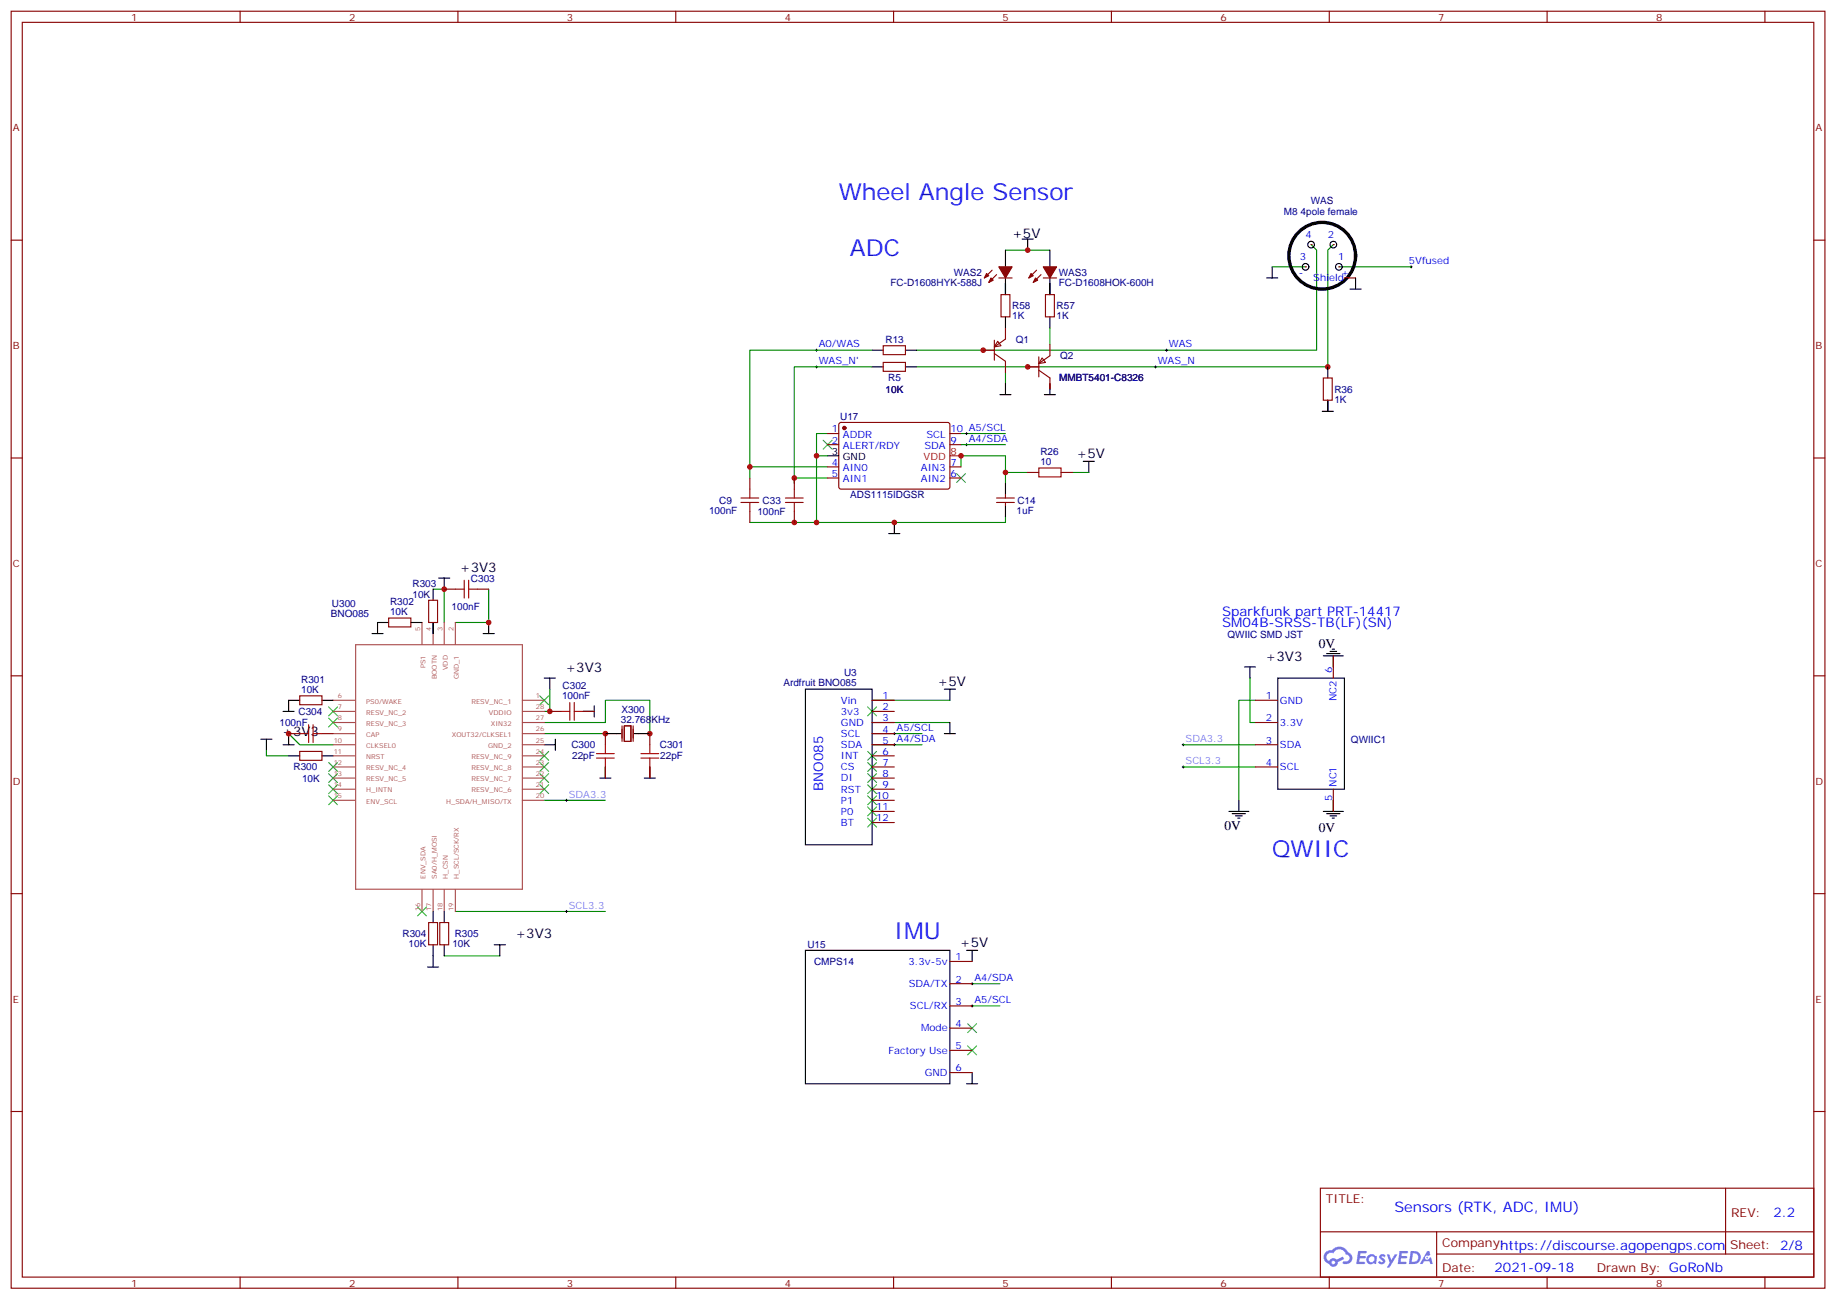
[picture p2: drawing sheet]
<svg xmlns="http://www.w3.org/2000/svg" width="583mm" height="413mm" viewBox="0 0 583 413" stroke-linecap="round" stroke-linejoin="round" font-family="sans-serif">
<g fill="none" stroke="#870000" stroke-width=".35">
<path d="M3.5 3.6h575.8v405.3h-575.8zM7.1 7.1h568.6v398.3h-568.6zM76.2 3.6v3.5M145.4 3.6v3.5M214.5 3.6v3.5M283.6 3.6v3.5M352.8 3.6v3.5M421.9 3.6v3.5M491.1 3.6v3.5M560.2 3.6v3.5M3.5 76.2h3.6M575.7 76.2h3.6"/>
<path d="M3.5 145.4h3.6M575.7 145.4h3.6M3.5 214.5h3.6M575.7 214.5h3.6M3.5 283.7h3.6M575.7 283.7h3.6M3.5 352.8h3.6M575.7 352.8h3.6M419.1 377.2h156.6v28.2h-156.6zM547.7 377.2v20.9M419.1 391h156.5M456 398.1h119.6"/>
<path d="M456 391v14.1M76.2 405.4v3.5M145.4 405.4v3.5M214.5 405.4v3.5M283.6 405.4v3.5M352.8 405.4v3.5M421.9 405.4v3.5M491.1 405.4v3.5M560.2 405.4v3.5"/>
</g>
<g fill="#5487ff">
<path d="M438.1 398.3a1.22 1.22 0 0 1 1.7 .3l-.4 .6a.47 .47 0 0 0-.3-.4 .47 .47 0 0 0-.5 .2l.2 .2a1.14 1.14 0 0 1 .7 1.7 1.14 1.14 0 0 1-1.9 0l-.2-.2 .5-.5 .7 .4a.29 .29 0 0 0 .4-.2 .29 .29 0 0 0-.3-.4 1.04 1.04 0 0 1-.6-1.7z"/>
<path d="M431.1 397.1h2.4l.3 .2-.1 .5h-1.9l-.1 .9h1.5l.4 .3-.4 .4h-1.6l-.2 1.1 1.8 .1 .1 .3-.1 .3h-2.7z"/>
<path d="M444.3 397.1l2.6 .2-.1 .5h-1.8l-.1 .9h1.5l.3 .3-.4 .4h-1.6l-.1 1.1 1.7 .1 .2 .3-.2 .3h-2.6z"/>
<path d="M453 397.1h.7l.3 1.2-.6 .4a.69 .69 0 0 0-1 .2 .69 .69 0 0 0 .5 1 .69 .69 0 0 0 .8-.6l.5-.3 .6 2.2h-.8l-.2-.9h-1.8l-.5 .9h-.8z"/>
<path d="M440.2 398.2h.8l.6 1.8 1.1-1.8h.9l-2.6 4.2h-.8l.9-1.6z"/>
<path d="M447.8 397.1l-.6 4.1h1.3a2.11 2.11 0 0 0 2.5-2.1 2.11 2.11 0 0 0-2.5-2zM448.5 397.8a1.43 1.43 0 0 1 1.6 1.6 1.43 1.43 0 0 1-2 1.1z"/>
<path d="M434.1 398.7a1.54 1.54 0 0 0-.1 2.1 1.54 1.54 0 0 0 2.2 .2l.6 .2 .3-2.3-.6-.3a1.49 1.49 0 0 0-2.4 .1zM434.4 399.7a.94 .94 0 0 1 1.8 0 .94 .94 0 0 1-1.8 0z"/>
<path d="M420.8 397.5a2.18 2.18 0 0 0 1.1 3.7 1.44 1.44 0 0 0 1.6 .9 1.44 1.44 0 0 0 1.2-1.5l2-1-.5-.7-1.9 .9a1.47 1.47 0 0 0-2.4 .5 1.39 1.39 0 0 1-.7-2 1.39 1.39 0 0 1 2-.4 2.12 2.12 0 0 1 2.2-1.3 2.12 2.12 0 0 1 1.9 1.6 1.14 1.14 0 0 1 1.1 1.5 1.14 1.14 0 0 1-1.7 .7 .43 .43 0 0 0-.5 .3 .43 .43 0 0 0 .4 .5 1.98 1.98 0 0 0 2.5-1.2 1.98 1.98 0 0 0-1.2-2.5 3.1 3.1 0 0 0-5.3-.7l-.9 .1zM422.7 400.8a.55 .55 0 0 1 1.1 0 .55 .55 0 0 1-1.1 0z"/>
<circle cx="453" cy="399.2" r=".26"/>
</g>
<g fill="none" stroke="#3c3" stroke-width=".35">
<path d="M261.3 139.7l2.8 2.9M264.1 139.7l-2.8 2.9M303.6 150.3l2.9 2.8M306.5 150.3l-2.9 2.8M104.3 224.4l2.8 2.8M104.3 227.9l2.8 2.9M107.1 224.4l-2.8 2.8M107.1 227.9l-2.8 2.9M171.3 238.5l2.9 2.8M171.3 220.9l2.9 2.8M174.2 238.5l-2.9 2.8M174.2 220.9l-2.9 2.8"/>
<path d="M275.4 224.4l2.8 2.8M275.4 238.5l2.8 2.8M278.2 224.4l-2.8 2.8M278.2 238.5l-2.8 2.8M104.3 252.6l2.8 2.8M104.3 249.1l2.8 2.8M104.3 245.6l2.8 2.8M104.3 242l2.8 2.9M107.1 252.6l-2.8 2.8M107.1 249.1l-2.8 2.8M107.1 245.6l-2.8 2.8M107.1 242l-2.8 2.9"/>
<path d="M171.3 242l2.9 2.9M171.3 245.6l2.9 2.8M171.3 249.1l2.9 2.8M174.2 242l-2.9 2.9M174.2 245.6l-2.9 2.8M174.2 249.1l-2.9 2.8M275.4 242l2.8 2.9M275.4 245.6l2.8 2.8M275.4 249.1l2.8 2.8M275.4 252.6l2.8 2.8M275.4 256.2l2.8 2.8M275.4 259.7l2.8 2.8"/>
<path d="M278.2 242l-2.8 2.9M278.2 245.6l-2.8 2.8M278.2 249.1l-2.8 2.8M278.2 252.6l-2.8 2.8M278.2 256.2l-2.8 2.8M278.2 259.7l-2.8 2.8M132.5 287.9l2.9 2.8M135.4 287.9l-2.9 2.8M307.2 332l2.8 2.8M307.2 324.9l2.8 2.9M310 332l-2.8 2.8M310 324.9l-2.8 2.9"/>
</g>
<g fill="none" stroke="#008700" stroke-width=".35">
<path d="M319.2 79.4h14.1M416.2 77.6l1.7 1.8v31.8h-127M423.2 77.6l-1.7 1.8v37.1h-130.6M319.2 90v3.5M333.3 90v3.5M403.8 84.7h10.6M425 84.7h22.9M276.8 111.2h-38.8v37h24.7M276.8 116.5h-24.7v35.2h10.6M319.2 118.2v3.5M333.3 104.1v5.3M262.7 137.6h-3.5v7.1"/>
<path d="M305 137.6h14.2M333.3 121.7v1.8M421.5 127v3.6M238 148.2v3.5M252.1 151.7v1.8M262.7 144.7h-3.5v21.1h60v-1.7M305 148.2v-3.5h14.2v8.8M305 141.1h14.2M319.2 150h7M340.3 150h5.3M238 165.8h21.2M137.5 187h3.5v10.6"/>
<path d="M137.5 197.6v3.5M155.1 187v10.6h-10.6M174.5 218.8v7h-1.7M396.8 215.2v14.1h1.7M423.2 208.2v3.5M84.6 238.2v1.7h7M91.6 232.9l3.5 3.5h10.6M172.8 229.3h19.4v-7h14.1v10.6M172.8 232.9h19.4M185.1 225.8h3.5M276.8 229.3h24.7M276.8 232.9h15.9"/>
<path d="M276.8 236.4h15.9M276.8 222.3h24.7M375.6 236.4h22.9M398.5 222.3h-5.3v31.7M172.8 254h19.4M192.2 243.5v3.5M206.3 243.5v3.5M375.6 243.5h22.9M423.2 254v3.6M144.5 289.3h47.7M141 303.4h17.6M308.6 312.2h8.8"/>
<path d="M308.6 319.3h8.8"/>
</g>
<g fill="none" stroke="#000" stroke-width=".35">
<path d="M324.4 75.9h3.6M326.2 75.9v3.5M402.1 88.2h3.5M403.8 84.7v3.5M428.5 91.8h3.5M430.3 88.2v3.6M317.4 125.3h3.5M319.2 121.7v3.6M331.5 125.3h3.5M333.3 121.7v3.6M419.7 130.6h3.5M421.5 127v3.6"/>
<path d="M343.9 146.4h3.5M345.6 146.4v3.6M282.1 169.4h3.5M283.9 165.8v3.6M119.8 197.6v3.5M139.2 183.5h3.6M141 183.5v3.5M155.1 197.6v3.5M118.1 201.1h3.5M153.4 201.1h3.5M172.8 215.2h3.5M174.5 215.2v3.6"/>
<path d="M299.8 218.8h3.5M301.5 218.8v3.5M395 211.7h3.5M396.8 211.7v3.5M420.1 208.2h6.3M421.1 207.5h4.2M422.2 206.8h2.1M422.9 206.1h.7M423.2 208.2v3.5M82.8 234.6h3.5M84.6 234.6v3.6M89.9 225.8h3.5"/>
<path d="M89.9 236.4h3.5M91.6 222.3v3.5M91.6 232.9v3.5M172.8 236.4h3.5M176.3 234.6v3.6M185.1 225.8h3.5M188.6 224v3.6M299.8 232.9h3.5M301.5 229.3v3.6M190.4 247h3.5M192.2 243.5v3.5M204.5 247h3.5"/>
<path d="M206.3 243.5v3.5M390.1 257.6h6.3M391.1 258.3h4.3M392.2 259h2.1M392.9 259.7h.7M393.2 254v3.6M420.1 257.6h6.3M421.1 258.3h4.2M422.2 259h2.1M422.9 259.7h.7M423.2 254v3.6M156.9 299.9h3.5"/>
<path d="M158.6 299.9v3.5M135.7 307h3.5M137.5 303.4v3.6M306.8 301.7h3.5M308.6 301.7v3.5M306.8 344h3.5M308.6 340.5v3.5"/>
</g>
<g fill="none" stroke="#000" stroke-width=".32">
<path d="M447.6 84.7h.7M447.9 84.3v.8M258.8 116.5h.7M258.8 111.2h.7M259.2 110.8v.7M259.2 116.1v.7M366.4 116.5h.7M366.8 116.1v.7M370 111.2h.7M370.3 110.8v.7M306.5 137.6h.7M306.8 137.3v.7"/>
<path d="M306.5 141.1h.7M306.8 140.8v.7M283.5 236.4h.7M283.5 232.9h.7M283.9 232.5v.7M283.9 236v.7M375.2 236.4h.8M375.6 236v.7M179.5 254h.7M179.8 253.7v.7M375.2 243.5h.8M375.6 243.1v.7"/>
<path d="M179.5 289.3h.7M179.8 289v.7M308.2 319.3h.7M308.2 312.2h.7M308.6 311.9v.7M308.6 318.9v.8"/>
</g>
<g fill="#c00">
<circle cx="252.1" cy="151.7" r=".88"/>
<circle cx="238" cy="148.2" r=".88"/>
<circle cx="252.1" cy="165.8" r=".88"/>
<circle cx="259.2" cy="165.8" r=".88"/>
<circle cx="259.2" cy="144.7" r=".88"/>
<circle cx="326.2" cy="79.4" r=".88"/>
<circle cx="326.2" cy="116.5" r=".88"/>
<circle cx="319.2" cy="150" r=".88"/>
<circle cx="312.1" cy="111.2" r=".88"/>
<circle cx="283.9" cy="165.8" r=".88"/>
<circle cx="421.5" cy="116.5" r=".88"/>
<circle cx="305" cy="144.7" r=".88"/>
<circle cx="192.2" cy="232.9" r=".88"/>
<circle cx="206.3" cy="232.9" r=".88"/>
<circle cx="174.5" cy="225.8" r=".88"/>
<circle cx="155.1" cy="197.6" r=".88"/>
<circle cx="141" cy="187" r=".88"/>
<circle cx="91.6" cy="232.9" r=".88"/>
</g>
<g fill="none" stroke="#000" stroke-width=".35">
<path d="M319.2 79.4v5.3M333.3 79.4v5.3M319.2 88.2v5.3M333.3 88.2v5.3M276.8 116.5h3.6M276.8 111.2h3.6M287.4 116.5h3.5M287.4 111.2h3.5M319.2 100.6v3.5M333.3 100.6v3.5M421.5 116.5v3.5M421.5 127v3.6"/>
<path d="M262.7 144.7h3.5M319.2 153.5v3.5M319.2 160.5v3.6M255.7 218.8h21.1v49.3h-21.1zM255.7 301.7h45.8v42.3h-45.8z"/>
</g>
<g fill="none" stroke="#870000" stroke-width=".35">
<path d="M314.9 85.8l-2.4 2.4M316.3 87.2l-2.4 2.4M317 88.2h4.3M317.7 93.5h2.9v7.1h-2.9zM329 85.8l-2.4 2.4M330.4 87.2l-2.4 2.4M331.2 88.2h4.2M331.9 93.5h2.8v7.1h-2.8zM280.4 115h7v2.9h-7zM280.4 109.7h7v2.9h-7zM312.1 111.2h3.5M315.6 112.2l3.6 2.5v3.5"/>
<path d="M315.6 108v6.3M316.7 108.3l1 1.4-2.1 .4zM319.2 104.1v3.5l-3.6 2.5M326.2 116.5h3.5M329.7 113.3v6.3M329.7 117.5l3.6 2.5v3.5M330.8 113.6l1.1 1.4-2.2 .4zM333.3 109.4v3.5l-3.6 2.5M420.1 120h2.8v7h-2.8zM262.7 137.6h3.5M266.5 134.3l.4-.2h34.2l.4 .7v20l-.7 .5-34.1-.1-.5-.6v-19.8zM301.5 137.6h3.5"/>
<path d="M238 151.7v3.6M252.1 151.7v3.6M262.7 141.1h3.5M262.7 148.2h3.5M262.7 151.7h3.5M301.5 141.1h3.5M301.5 148.2h3.5M301.5 151.7h3.5M316.3 158.1h5.7M316.3 159.5h5.7M319.2 157v1.1M319.2 159.5v1"/>
<path d="M238 162.3v3.5M252.1 162.3v3.5M276.8 222.3h7.1M276.8 225.8h7.1M276.8 229.3h7.1M276.8 232.9h7.1M276.8 236.4h7.1M276.8 239.9h7.1M276.8 243.5h7.1M276.8 247h7.1M276.8 250.5h7.1M276.8 254h7.1"/>
<path d="M276.8 257.6h7.1M276.8 261.1h7.1M301.5 305.2h7.1M301.5 312.2h7.1M301.5 319.3h7.1M301.5 326.4h7.1M301.5 333.4h7.1M301.5 340.5h7.1"/>
</g>
<path d="M235.2 159.5h5.6M235.2 158.1h5.6M238 155.3v2.8M238 159.5v2.8M249.3 159.5h5.7M249.3 158.1h5.7M252.1 155.3v2.8M252.1 159.5v2.8" fill="none" stroke="#a10000" stroke-width=".35"/>
<g fill="#870000" stroke="#870000" stroke-width=".35">
<path d="M317 84.7h4.3l-2.1 3.5z"/>
<path d="M314.6 88.2l.7 .7-1.4 .7z"/>
<path d="M313.2 86.8l.7 .7-1.4 .7z"/>
<path d="M331.2 84.7h4.2l-2.1 3.5z"/>
<path d="M328.7 88.2l.7 .7-1.4 .7z"/>
<path d="M327.3 86.8l.7 .7-1.4 .7z"/>
<circle cx="268" cy="135.9" r=".53"/>
</g>
<path d="M301.5 144.7h3.5" fill="none" stroke="#f00" stroke-width=".35"/>
<circle cx="419.7" cy="81.2" r="10.6" fill="none" stroke="#000" stroke-width="1.1"/>
<g fill="#870000">
<circle cx="425" cy="84.7" r=".18"/>
<circle cx="414.4" cy="84.7" r=".18"/>
<circle cx="416.2" cy="77.6" r=".18"/>
<circle cx="423.2" cy="77.6" r=".18"/>
</g>
<g fill="none" stroke="#000" stroke-width=".35">
<path d="M119.8 197.6h3.6M130.4 197.6h3.5M137.5 187v3.5M137.5 197.6v3.5M405.6 215.2h21.2v35.3h-21.2zM91.6 239.9h3.5M91.6 222.3h3.5M102.2 239.9h3.5M102.2 222.3h3.5M192.2 232.9h4.9M201.3 232.9h5M137.5 289.3v3.5"/>
<path d="M137.5 299.9v3.5M141 289.3v3.5M141 299.9v3.5"/>
<circle cx="416.2" cy="77.6" r="1.06"/>
<circle cx="423.2" cy="77.6" r="1.06"/>
<circle cx="414.4" cy="84.7" r="1.06"/>
<circle cx="425" cy="84.7" r="1.06"/>
</g>
<g fill="none" stroke="#870000" stroke-width=".35">
<path d="M426.8 88.2h3.5M326.2 150h3.5M336.8 150h3.5M123.4 196.2h7v2.8h-7zM136.1 190.5h2.8v7.1h-2.8zM141 187h3.5M151.6 187h3.5M423.2 208.2v7M91.6 232.9h3.5M95.1 238.5h7.1v2.8h-7.1zM95.1 220.9h7.1v2.8h-7.1zM102.2 232.9h3.5"/>
<path d="M174.5 225.8h3.5M185.1 225.8h3.5M192.2 232.9v3.5M197.4 230.4v4.9M198.2 230.4h2.1v4.9h-2.1zM201 230.4v4.9M206.3 232.9v3.5M398.5 222.3h7.1M398.5 229.3h7.1M398.5 236.4h7.1M192.2 243.5v3.5M206.3 243.5v3.5"/>
<path d="M398.5 243.5h7.1M423.2 250.5v7.1M136.1 292.8h2.8v7.1h-2.8zM139.6 292.8h2.8v7.1h-2.8z"/>
</g>
<g fill="none" stroke="#a64a4a" stroke-width=".35">
<path d="M133.9 197.6v6.9M137.5 197.6v6.9M141 197.6v6.9M144.5 197.6v6.9M112.9 204.6h52.9v77.7h-52.9zM105.7 222.3h7M105.7 225.8h7M105.7 229.3h7M105.7 232.9h7M105.7 236.4h7M105.7 239.9h7M165.8 222.3h7"/>
<path d="M165.8 225.8h7M165.8 229.3h7M165.8 232.9h7M165.8 236.4h7M165.8 239.9h7M105.7 243.5h7M105.7 247h7M105.7 250.5h7M105.7 254h7M165.8 243.5h7M165.8 247h7M165.8 250.5h7"/>
<path d="M165.8 254h7M133.9 282.4v6.9M137.5 282.4v6.9M141 282.4v6.9M144.5 282.4v6.9"/>
</g>
<g fill="none" stroke="#a10000" stroke-width=".35">
<path d="M329.7 148.6h7.1v2.8h-7.1zM144.5 187h2.9M147.4 184.2v5.6M148.8 184.2v5.6M148.8 187h2.8M95.1 232.9h2.9M98 230v5.7M99.4 230v5.7M99.4 232.9h2.8M178 225.8h2.9M180.9 223v5.6M182.3 223v5.6"/>
<path d="M182.3 225.8h2.8M189.3 239.2h5.7M192.2 236.4v2.8M203.4 239.2h5.7M206.3 236.4v2.8M189.3 240.6h5.7M192.2 240.6v2.9M203.4 240.6h5.7M206.3 240.6v2.9"/>
</g>
<g font-size="7.4" fill="#00f">
<text x="266.2" y="63.5">Wheel Angle Sensor</text>
<text x="269.8" y="81.2">ADC</text>
<text x="403.8" y="272">QWIIC</text>
<text x="283.9" y="298.1">IMU</text>
</g>
<text font-size="4.6" fill="#00f" x="442.6" y="384.6">Sensors (RTK, ADC, IMU)</text>
<g font-size="4.2">
<text x="321.3" y="75.5">+5V</text>
<text x="341.7" y="145.3">+5V</text>
<text x="146" y="181.4">+3V3</text>
<text x="401.7" y="209.7">+3V3</text>
<text x="418.6" y="205.7">0V</text>
<text x="179.5" y="213.2">+3V3</text>
<text x="297.6" y="217.7">+5V</text>
<text x="89.6" y="233.5">+3V3</text>
<text x="388.7" y="263.6">0V</text>
<text x="418.7" y="264">0V</text>
<text x="163.6" y="297.9">+3V3</text>
<text x="304.7" y="300.6">+5V</text>
</g>
<g font-size="4.2" fill="#00f">
<text x="387.9" y="195.5">Sparkfunk part PRT-14417</text>
<text x="387.9" y="199">SM04B-SRSS-TB(LF)(SN)</text>
<text x="261.3" y="251" transform="rotate(-90 261.3 251)">BNO085</text>
<text x="562.9" y="386.4">2.2</text>
<text x="474.4" y="403.8">2021-09-18</text>
</g>
<g font-size="3.9" fill="#800">
<text x="420.9" y="381.7">TITLE:</text>
<text x="549.5" y="386.4">REV:</text>
<text x="457.8" y="395.9">Company:https://discourse.agopengps.com</text>
<text x="549.2" y="396.6">Sheet: 2/8</text>
<text x="457.8" y="403.6">Date:</text>
<text x="506.8" y="403.7">Draw</text>
<text x="517" y="403.7">n By: GoRoNb</text>
</g>
<g font-size="3.2" fill="#800">
<text x="41.6" y="6.6">1</text>
<text x="110.8" y="6.6">2</text>
<text x="179.9" y="6.6">3</text>
<text x="249.1" y="6.6">4</text>
<text x="318.2" y="6.6">5</text>
<text x="387.4" y="6.6">6</text>
<text x="456.5" y="6.6">7</text>
<text x="525.7" y="6.6">8</text>
<text x="4.1" y="41.7">A</text>
<text x="576.3" y="41.7">A</text>
<text x="4.1" y="110.8">B</text>
<text x="576.3" y="110.8">B</text>
<text x="4.1" y="180">C</text>
<text x="576.3" y="180">C</text>
<text x="4.1" y="249.1">D</text>
<text x="576.3" y="249.1">D</text>
<text x="4.1" y="318.2">E</text>
<text x="576.3" y="318.2">E</text>
<text x="41.6" y="408.4">1</text>
<text x="110.8" y="408.4">2</text>
<text x="179.9" y="408.4">3</text>
<text x="249.1" y="408.4">4</text>
<text x="318.2" y="408.4">5</text>
<text x="387.4" y="408.4">6</text>
<text x="456.5" y="408.4">7</text>
<text x="525.7" y="408.4">8</text>
</g>
<g font-size="3.2" fill="#000080">
<text x="416.1" y="64.7">WAS</text>
<text x="407.5" y="68.2">M8 4pole female</text>
<text x="302.8" y="87.6">WAS2</text>
<text x="336.1" y="87.6">WAS3</text>
<text x="282.6" y="90.8">FC-D1608HYK-588J</text>
<text x="336.1" y="90.8">FC-D1608HOK-600H</text>
<text x="321.3" y="101.3">1K</text>
<text x="321.3" y="98.2">R58</text>
<text x="335.4" y="101.3">1K</text>
<text x="335.4" y="98.2">R57</text>
<text x="281.1" y="108.7">R13</text>
<text x="322.4" y="108.8">Q1</text>
<text x="336.5" y="114.1">Q2</text>
<text x="281.1" y="124.6">10K</text>
<text x="281.9" y="121.1">R5</text>
<text x="336.2" y="121.1">MMBT5401-C8326</text>
<text x="423.6" y="124.7">R36</text>
<text x="423.6" y="127.8">1K</text>
<text x="266.7" y="133.5">U17</text>
<text x="330.2" y="147.5">10</text>
<text x="330.3" y="144.4">R26</text>
<text x="228.3" y="159.9">C9</text>
<text x="242.1" y="159.9">C33</text>
<text x="269.9" y="158.1">ADS1115IDGSR</text>
<text x="322.9" y="159.9">C14</text>
<text x="225.1" y="163.1">100nF</text>
<text x="240.4" y="163.5">100nF</text>
<text x="322.7" y="163.1">1uF</text>
<text x="149.5" y="184.7">C303</text>
<text x="130.9" y="186.4">R303</text>
<text x="130.9" y="189.9">10K</text>
<text x="105" y="195.8">BNO085</text>
<text x="105.4" y="192.7">U300</text>
<text x="123.8" y="195.1">10K</text>
<text x="123.8" y="192">R302</text>
<text x="143.4" y="193.5">100nF</text>
<text x="389.6" y="202.5">QWIIC SMD JST</text>
<text x="267.9" y="214.5">U3</text>
<text x="95.6" y="219.8">10K</text>
<text x="95.6" y="216.7">R301</text>
<text x="178.4" y="221.9">100nF</text>
<text x="178.6" y="218.8">C302</text>
<text x="248.7" y="217.7">Ardfruit BNO085</text>
<text x="94.7" y="227">C304</text>
<text x="197.2" y="226.2">X300</text>
<text x="88.7" y="230.5">100nF</text>
<text x="197.1" y="229.3">32.768KHz</text>
<text x="181.4" y="237.5">C300</text>
<text x="209.5" y="237.5">C301</text>
<text x="428.8" y="235.9">QWIIC1</text>
<text x="93.2" y="244.6">R300</text>
<text x="181.6" y="241.1">22pF</text>
<text x="209.6" y="241.1">22pF</text>
<text x="95.9" y="248.1">10K</text>
<text x="127.8" y="297.5">R304</text>
<text x="144.4" y="297.5">R305</text>
<text x="129.7" y="300.7">10K</text>
<text x="143.6" y="300.7">10K</text>
<text x="256.3" y="301">U15</text>
<text x="258.4" y="306.3">CMPS14</text>
</g>
<g font-size="3.2" fill="#00f">
<text x="414.4" y="75.5">4</text>
<text x="421.5" y="75.5">2</text>
<text x="412.6" y="82.6">3</text>
<text x="424.7" y="82.6">1</text>
<text x="447.2" y="83.8">5Vfused</text>
<text x="412.3" y="87.5">-</text>
<text x="416.9" y="89.3">Shield</text>
<text x="425.7" y="87.5">+</text>
<text x="259.9" y="110.3">A0/WAS</text>
<text x="371" y="110.3">WAS</text>
<text x="259.9" y="115.6">WAS_N'</text>
<text x="367.5" y="115.6">WAS_N</text>
<text x="264.1" y="137.3">1</text>
<text x="301.7" y="137.3">10 A5/SCL</text>
<text x="264.1" y="140.8">2</text>
<text x="267.5" y="139">ADDR</text>
<text x="267.5" y="142.6">ALERT/RDY</text>
<text x="293.4" y="142.6">SDA</text>
<text x="294.1" y="139">SCL</text>
<text x="301.7" y="140.8">9</text>
<text x="307.5" y="140.3">A4/SDA</text>
<text x="264.1" y="147.8">4</text>
<text x="267.5" y="149.6">AIN0</text>
<text x="292.3" y="149.6">AIN3</text>
<text x="301.7" y="147.8">7</text>
<text x="264.1" y="151.4">5</text>
<text x="267.5" y="153.1">AIN1</text>
<text x="292.3" y="153.1">AIN2</text>
<text x="301.7" y="151.4">6</text>
<text x="422.9" y="213.5" transform="rotate(-90 422.9 213.5)">6</text>
<text x="280.1" y="221.9">1</text>
<text x="401.8" y="221.9">1</text>
<text x="266.9" y="223.3">Vin</text>
<text x="266.9" y="226.9">3v3</text>
<text x="280.1" y="225.5">2</text>
<text x="406.3" y="223.3">GND</text>
<text x="424.3" y="222.5" transform="rotate(-90 424.3 222.5)">NC2</text>
<text x="266.9" y="230.4">GND</text>
<text x="266.9" y="233.9">SCL</text>
<text x="280.1" y="229">3</text>
<text x="280.1" y="232.5">4 A5/SCL</text>
<text x="401.8" y="229">2</text>
<text x="406.3" y="230.4">3.3V</text>
<text x="266.9" y="237.5">SDA</text>
<text x="280.1" y="236">5 A4/SDA</text>
<text x="280.1" y="239.6">6</text>
<text x="401.8" y="236">3</text>
<text x="406.3" y="237.5">SDA</text>
<text x="266.9" y="241">INT</text>
<text x="266.9" y="244.5">CS</text>
<text x="280.1" y="243.1">7</text>
<text x="401.8" y="243.1">4</text>
<text x="406.3" y="244.5">SCL</text>
<text x="266.9" y="248">DI</text>
<text x="266.9" y="251.6">RST</text>
<text x="280.1" y="246.6">8</text>
<text x="280.1" y="250.2">9</text>
<text x="424.3" y="249.8" transform="rotate(-90 424.3 249.8)">NC1</text>
<text x="266.9" y="255.1">P1</text>
<text x="278.1" y="253.7">10</text>
<text x="278.1" y="257.2">11</text>
<text x="422.9" y="254.3" transform="rotate(-90 422.9 254.3)">5</text>
<text x="266.9" y="258.6">P0</text>
<text x="266.9" y="262.1">BT</text>
<text x="278.1" y="260.7">12</text>
<text x="303.3" y="304.8">1</text>
<text x="288.4" y="306.2">3.3v-5v</text>
<text x="303.3" y="311.9">2</text>
<text x="309.3" y="311.4">A4/SDA</text>
<text x="288.5" y="313.3">SDA/TX</text>
<text x="288.8" y="320.4">SCL/RX</text>
<text x="303.3" y="318.9">3</text>
<text x="309.3" y="318.4">A5/SCL</text>
<text x="292.4" y="327.4">Mode</text>
<text x="303.3" y="326">4</text>
<text x="282.1" y="334.5">Factory Use</text>
<text x="303.3" y="333.1">5</text>
<text x="293.5" y="341.5">GND</text>
<text x="303.3" y="340.1">6</text>
</g>
<g font-size="3.2">
<text x="264.1" y="144.3">3</text>
<text x="267.5" y="146.1">GND</text>
</g>
<g font-size="3.2" fill="#f00">
<text x="293.2" y="146.1">VDD</text>
<text x="301.7" y="144.3">8</text>
</g>
<g font-size="3.2" fill="#8080ff">
<text x="376.3" y="235.5">SDA3.3</text>
<text x="376.3" y="242.6">SCL3.3</text>
<text x="180.5" y="253.2">SDA3.3</text>
<text x="180.5" y="288.4">SCL3.3</text>
</g>
<g font-size="2.1" fill="#a54b4b">
<text x="133.4" y="200.4" transform="rotate(-90 133.4 200.4)">5</text>
<text x="136.9" y="200.4" transform="rotate(-90 136.9 200.4)">4</text>
<text x="140.4" y="200.4" transform="rotate(-90 140.4 200.4)">3</text>
<text x="144" y="200.4" transform="rotate(-90 144 200.4)">2</text>
<text x="135.1" y="212.1" transform="rotate(-90 135.1 212.1)">PS1</text>
<text x="138.6" y="215.7" transform="rotate(-90 138.6 215.7)">BOOTN</text>
<text x="142.2" y="212.7" transform="rotate(-90 142.2 212.7)">VDD</text>
<text x="145.7" y="215.6" transform="rotate(-90 145.7 215.6)">GND_1</text>
<text x="107.3" y="221.6">6</text>
<text x="170.1" y="221.6">1</text>
<text x="107.3" y="225.1">7</text>
<text x="116.3" y="223.3">PS0/WAKE</text>
<text x="116.3" y="226.9">RESV_NC_2</text>
<text x="149.7" y="223.3">RESV_NC_1</text>
<text x="155.2" y="226.9">VDDIO</text>
<text x="170.1" y="225.1">28</text>
<text x="107.3" y="228.6">8</text>
<text x="107.3" y="232.2">9</text>
<text x="116.3" y="230.4">RESV_NC_3</text>
<text x="116.3" y="233.9">CAP</text>
<text x="143.4" y="233.9">XOUT32/CLKSEL1</text>
<text x="155.8" y="230.4">XIN32</text>
<text x="170.1" y="232.2">26</text>
<text x="170.1" y="228.6">27</text>
<text x="105.9" y="235.7">10</text>
<text x="105.9" y="239.2">11</text>
<text x="116.3" y="237.4">CLKSEL0</text>
<text x="154.9" y="237.4">GND_2</text>
<text x="170.1" y="239.2">24</text>
<text x="170.1" y="235.7">25</text>
<text x="105.9" y="242.8">12</text>
<text x="116.3" y="241">NRST</text>
<text x="116.3" y="244.5">RESV_NC_4</text>
<text x="149.7" y="244.5">RESV_NC_8</text>
<text x="149.7" y="241">RESV_NC_9</text>
<text x="170.1" y="242.8">23</text>
<text x="105.9" y="246.3">13</text>
<text x="105.9" y="249.8">14</text>
<text x="116.3" y="248">RESV_NC_5</text>
<text x="116.3" y="251.5">H_INTN</text>
<text x="149.7" y="251.5">RESV_NC_6</text>
<text x="149.7" y="248">RESV_NC_7</text>
<text x="170.1" y="249.8">21</text>
<text x="170.1" y="246.3">22</text>
<text x="105.9" y="253.3">15</text>
<text x="116.3" y="255.1">ENV_SCL</text>
<text x="141.6" y="255.1">H_SDA/H_MISO/TX</text>
<text x="170.1" y="253.3">20</text>
<text x="135.1" y="278.9" transform="rotate(-90 135.1 278.9)">ENV_SDA</text>
<text x="138.6" y="278.9" transform="rotate(-90 138.6 278.9)">SA0/H_MOSI</text>
<text x="142.2" y="278.9" transform="rotate(-90 142.2 278.9)">H_CSN</text>
<text x="145.7" y="278.9" transform="rotate(-90 145.7 278.9)">H_SCL/SCK/RX</text>
<text x="133.4" y="289.2" transform="rotate(-90 133.4 289.2)">16</text>
<text x="136.9" y="289.2" transform="rotate(-90 136.9 289.2)">17</text>
<text x="140.4" y="289.2" transform="rotate(-90 140.4 289.2)">18</text>
<text x="144" y="289.2" transform="rotate(-90 144 289.2)">19</text>
</g>
</svg>
